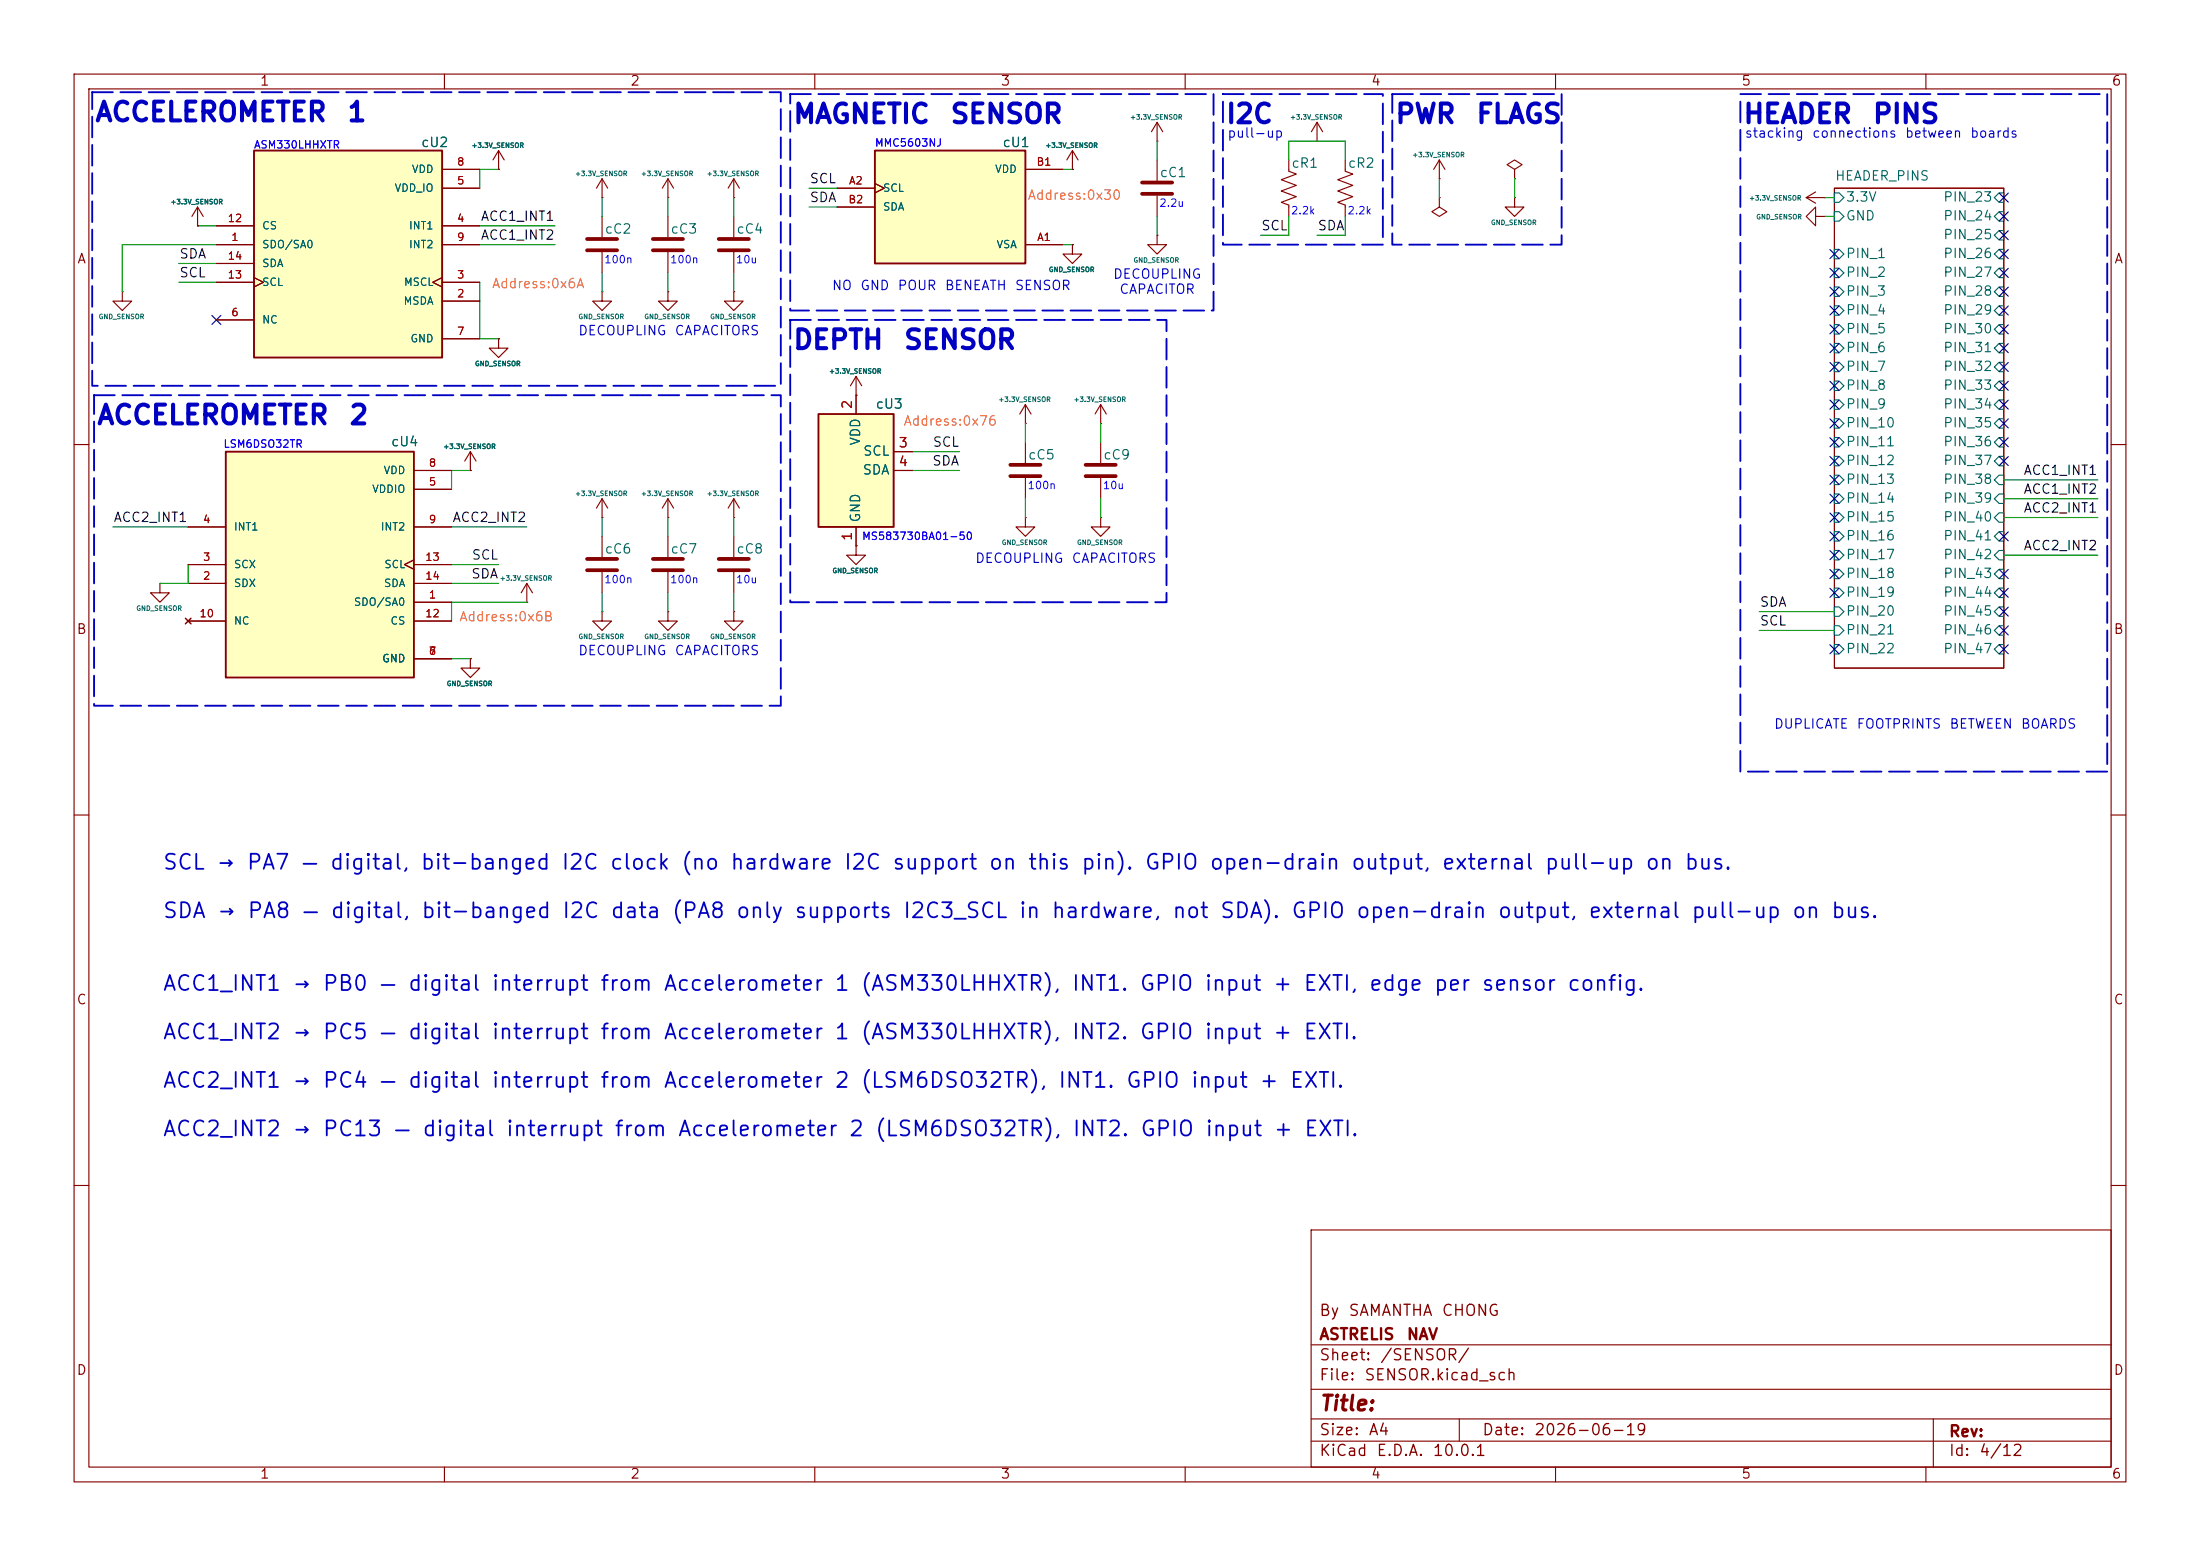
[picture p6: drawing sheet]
<svg xmlns="http://www.w3.org/2000/svg" width="297mm" height="210mm" viewBox="0 0 297 210" stroke-linecap="round" stroke-linejoin="round" font-family="sans-serif">
<g fill="none" stroke="#840000" stroke-width=".15">
<path d="M10 10h277v190h-277zM12 12h273v186h-273zM60 10v2M110 10v2M160 10v2M210 10v2M260 10v2M16.5 39.4v1.2h1.3l-1.3 1.3-1.3-1.3h1.3M16.5 39.4h.1M26.7 30.5h.1M26.7 27.9l-.8 1.3M26.7 27.9l.7 1.3"/>
<path d="M26.7 27.9v2.6M67.3 22.9h.1M67.3 20.3l-.8 1.3M67.3 20.3l.8 1.3M67.3 20.3v2.6M81.3 26.7h.1M81.3 39.4v1.2h1.2l-1.2 1.3-1.3-1.3h1.3M81.3 39.4h.1M81.3 24.1v2.6M81.3 29.2v2.8M81.3 34v2.8M81.3 24.1l-.8 1.3"/>
<path d="M81.3 24.1l.7 1.3M90.2 39.4v1.2h1.2l-1.2 1.3-1.3-1.3h1.3M90.2 39.4h.1M90.2 26.7h.1M90.2 24.1v2.6M90.2 24.1l-.8 1.3M90.2 24.1l.7 1.3M99.1 39.4v1.2h1.2l-1.2 1.3-1.3-1.3h1.3M99.1 39.4h.1M99.1 26.7h.1M99.1 24.1l-.8 1.3M99.1 24.1l.7 1.3"/>
<path d="M99.1 24.1v2.6M99.1 29.2v2.8M99.1 34v2.8M194.3 24.1h.1M194.3 26.7v1.2l1 .7-1 .6-1-.6 1-.7M194.3 26.7h.1M194.3 21.6l-.8 1.3M194.3 21.6l.8 1.3M194.3 21.6v2.5M247.6 25.4h22.9v64.8h-22.9zM67.3 45.7v1.3h1.3l-1.3 1.3-1.3-1.3h1.3M67.3 45.7h.1"/>
<path d="M10 60h2M90.2 72.4v2.8M90.2 77.2v2.8M285 60h2M10 110h2M285 110h2M10 160h2M177 166h108v32h-108zM285 160h2M60 198v2M110 198v2M160 198v2"/>
<path d="M177 194.5h108M177 191.5h108M177 187.5h108M177 181.5h108M197 191.5v3M210 198v2M260 198v2M261 191.5v6.5"/>
</g>
<g fill="none" stroke="#006464" stroke-width=".15">
<path d="M247.6 26h.7l.6 .7-.6 .6h-.7zM247.6 28.6h.7l.6 .6-.6 .6h-.7zM247.6 33.7h.7l.6 .6-.6 .6h-.7zM247.6 36.2h.7l.6 .6-.6 .7h-.7zM247.6 38.7h.7l.6 .7-.6 .6h-.7zM269.2 29.2l.7-.6h.6v1.2h-.6zM269.2 31.8l.7-.7h.6v1.3h-.6zM269.2 34.3l.7-.6h.6v1.2h-.6zM269.2 36.8l.7-.6h.6v1.3h-.6zM269.9 26h.6v1.3h-.6l-.7-.6zM269.9 38.7h.6v1.3h-.6l-.7-.6zM247.6 41.3h.7l.6 .6-.6 .6h-.7z"/>
<path d="M247.6 43.8h.7l.6 .7-.6 .6h-.7zM247.6 46.4h.7l.6 .6-.6 .6h-.7zM247.6 48.9h.7l.6 .6-.6 .7h-.7zM247.6 51.4h.7l.6 .7-.6 .6h-.7zM247.6 54h.7l.6 .6-.6 .6h-.7zM247.6 56.5h.7l.6 .7-.6 .6h-.7zM247.6 59.1h.7l.6 .6-.6 .6h-.7zM269.2 41.9l.7-.6h.6v1.2h-.6zM269.2 44.5l.7-.7h.6v1.3h-.6zM269.2 47l.7-.6h.6v1.2h-.6zM269.2 54.6l.7-.6h.6v1.2h-.6zM269.2 57.2l.7-.7h.6v1.3h-.6z"/>
<path d="M269.2 59.7l.7-.6h.6v1.2h-.6zM269.9 48.9h.6v1.3h-.6l-.7-.7zM269.9 51.4h.6v1.3h-.6l-.7-.6zM247.6 61.6h.7l.6 .6-.6 .7h-.7zM247.6 64.1h.7l.6 .7-.6 .6h-.7zM247.6 66.7h.7l.6 .6-.6 .6h-.7zM247.6 69.2h.7l.6 .7-.6 .6h-.7zM247.6 71.8h.7l.6 .6-.6 .6h-.7zM247.6 74.3h.7l.6 .6-.6 .7h-.7zM247.6 76.8h.7l.6 .7-.6 .6h-.7zM247.6 79.4h.7l.6 .6-.6 .6h-.7zM269.2 64.8l.7-.7h.6v1.3h-.6z"/>
<path d="M269.2 67.3l.7-.6h.6v1.2h-.6zM269.2 69.9l.7-.7h.6v1.3h-.6zM269.2 77.5l.7-.7h.6v1.3h-.6zM269.9 61.6h.6v1.3h-.6l-.7-.7zM269.9 71.8h.6v1.2h-.6l-.7-.6zM269.9 74.3h.6v1.3h-.6l-.7-.7zM247.6 81.9h.7l.6 .7-.6 .6h-.7zM247.6 84.5h.7l.6 .6-.6 .6h-.7zM247.6 87h.7l.6 .6-.6 .7h-.7zM269.2 80l.7-.6h.6v1.2h-.6zM269.2 82.6l.7-.7h.6v1.3h-.6zM269.2 87.6l.7-.6h.6v1.3h-.6z"/>
<path d="M269.9 84.5h.6v1.2h-.6l-.7-.6z"/>
</g>
<path d="M79.2 33.8h4.1M79.2 32.3h4.1M97 33.8h4.1M97 32.3h4.1M88.1 77h4.1M88.1 75.4h4.1" fill="none" stroke="#840000" stroke-width=".51"/>
<path d="M34.3 20.3h25.4v28h-25.4z" fill="#ffffc2"/>
<path d="M34.3 20.3h25.4v28h-25.4z" fill="none" stroke="#840000" stroke-width=".25"/>
<g fill="none" stroke="#840000" stroke-width=".15">
<path d="M29.2 38.1h5.1M29.2 30.5h5.1M29.2 33h5.1M29.2 35.6h5.1M34.3 37.5l1.3 .6-1.3 .6M59.7 37.5l-1.3 .6 1.3 .6M59.7 38.1h5.1M59.7 30.5h5.1M59.7 25.4h5.1M59.7 22.9h5.1M59.7 33h5.1M144.8 33v1.3h1.2l-1.2 1.3-1.3-1.3h1.3"/>
<path d="M144.8 33h.1M144.8 22.9h.1M144.8 20.3l-.8 1.3M144.8 20.3l.7 1.3M144.8 20.3v2.6M156.2 31.8v1.2h1.3l-1.3 1.3-1.3-1.3h1.3M156.2 31.8h.1M156.2 21.6v2.8M156.2 26.4v2.8M204.5 26.7v1.2h1.2l-1.2 1.3-1.3-1.3h1.3M204.5 26.7h.1M29.2 43.2h5.1"/>
<path d="M59.7 45.7h5.1M59.7 40.6h5.1M138.4 59.7v2.8M115.6 73.7v1.2h1.2l-1.2 1.3-1.3-1.3h1.3M115.6 73.7h.1M138.4 64.5v2.8"/>
</g>
<path d="M154.2 26.2h4M154.2 24.6h4M136.4 64.3h4.1M136.4 62.7h4.1" fill="none" stroke="#840000" stroke-width=".51"/>
<path d="M118.1 20.3h20.3v15.3h-20.3z" fill="#ffffc2"/>
<path d="M118.1 20.3h20.3v15.3h-20.3z" fill="none" stroke="#840000" stroke-width=".25"/>
<g fill="none" stroke="#840000" stroke-width=".15">
<path d="M156.2 19.1h.1M156.2 16.5l-.8 1.3M156.2 16.5l.8 1.3M156.2 16.5v2.6M177.8 19.1h.1M177.8 16.5l-.8 1.3M177.8 16.5l.8 1.3M177.8 16.5v2.6M90.2 29.2v2.8M90.2 34v2.8M113 25.4h5.1M113 27.9h5.1"/>
<path d="M118.1 24.8l1.3 .6-1.3 .6M138.4 33h5.1M138.4 22.9h5.1M174 21.6v1.5l1 .4-2 .8 2 .7-2 .8 2 .7-2 .8 1 .4v1.5M181.6 21.6v1.5l1 .4-2 .8 2 .7-2 .8 2 .7-2 .8 1 .4v1.5M204.5 22.9l1-.7-1-.6-1 .6 1 .7v1.2M204.5 24.1h.1M138.4 57.2h.1M138.4 54.6l-.7 1.3M138.4 54.6l.8 1.3M138.4 54.6v2.6M148.6 57.2h.1"/>
<path d="M148.6 54.6l-.8 1.3M148.6 54.6l.8 1.3M148.6 54.6v2.6M148.6 59.7v2.8M81.3 69.9h.1M81.3 67.3l-.8 1.3M81.3 67.3l.7 1.3M81.3 67.3v2.6M81.3 72.4v2.8M81.3 77.2v2.8M90.2 69.9h.1M90.2 67.3v2.6"/>
<path d="M90.2 67.3l-.8 1.3M90.2 67.3l.7 1.3M99.1 72.4v2.8M99.1 77.2v2.8M138.4 69.9v1.2h1.3l-1.3 1.3-1.2-1.3h1.2M138.4 69.9h.1M148.6 69.9v1.2h1.3l-1.3 1.3-1.3-1.3h1.3M148.6 69.9h.1M148.6 64.5v2.8"/>
</g>
<path d="M88.1 33.8h4.1M88.1 32.3h4.1M79.2 77h4.1M79.2 75.4h4.1M97 77h4.1M97 75.4h4.1M146.6 64.3h4M146.6 62.7h4" fill="none" stroke="#840000" stroke-width=".51"/>
<path d="M110.5 55.9h10.1v15.2h-10.1z" fill="#ffffc2"/>
<path d="M110.5 55.9h10.1v15.2h-10.1z" fill="none" stroke="#840000" stroke-width=".25"/>
<g fill="none" stroke="#840000" stroke-width=".15">
<path d="M115.6 53.3h.1M115.6 50.8v5.1M115.6 50.8l-.8 1.3M115.6 50.8l.7 1.3M21.6 78.7v1.3h1.3l-1.3 1.3-1.3-1.3h1.3M21.6 78.7h.1M63.5 63.5h.1M63.5 61l-.8 1.2M63.5 61l.8 1.2M63.5 61v2.5M71.1 78.7l-.7 1.3M71.1 78.7l.8 1.3"/>
<path d="M71.1 78.7v2.6M99.1 69.9h.1M99.1 67.3l-.8 1.3M99.1 67.3l.7 1.3M99.1 67.3v2.6M115.6 71.1v2.6M120.6 61h2.6M120.6 63.5h2.6M63.5 88.9v1.3h1.3l-1.3 1.2-1.3-1.2h1.3M63.5 88.9h.1M71.1 81.3h.1"/>
</g>
<path d="M30.5 61h25.4v30.4h-25.4z" fill="#ffffc2"/>
<path d="M30.5 61h25.4v30.4h-25.4z" fill="none" stroke="#840000" stroke-width=".25"/>
<g fill="none" stroke="#840000" stroke-width=".15">
<path d="M26.7 30.5h.1M29.2 33h5.1M29.2 38.1h5.1M29.2 30.5h5.1M29.2 35.6h5.1M34.3 37.5l1.3 .6-1.3 .6M59.7 37.5l-1.3 .6 1.3 .6M59.7 33h5.1M59.7 25.4h5.1M59.7 22.9h5.1M59.7 38.1h5.1M59.7 30.5h5.1"/>
<path d="M67.3 22.9h.1M113 25.4h5.1M113 27.9h5.1M118.1 24.8l1.3 .6-1.3 .6M138.4 33h5.1M138.4 22.9h5.1M144.8 22.9h.1M144.8 33h.1M243.8 26.7l1.3 .7M243.8 26.7h2.6M245.1 29.2v-1.3l-1.3 1.3 1.3 1.3v-1.3h1.3M245.1 25.9l-1.3 .8"/>
<path d="M246.4 29.2h.1M246.4 26.7h.1M29.2 43.2h5.1M59.7 45.7h5.1M59.7 40.6h5.1M67.3 45.7h.1M115.6 53.3h.1M115.6 53.3v2.6M25.4 78.7h5.1M25.4 76.2h5.1M25.4 71.1h5.1M55.9 75.6l-1.3 .6 1.3 .6"/>
<path d="M55.9 78.7h5.1M55.9 76.2h5.1M55.9 66h5.1M55.9 63.5h5.1M55.9 71.1h5.1M63.5 63.5h.1M115.6 73.7h.1M115.6 71.1v2.6M120.6 63.5h2.6M120.6 61h2.6M25 83.4l.8 .8M25.4 83.8h5.1"/>
<path d="M25.8 83.4l-.8 .8M55.9 88.9h5.1M55.9 83.8h5.1M55.9 81.3h5.1M63.5 88.9h.1M81.3 82.6v1.2h1.2l-1.2 1.3-1.3-1.3h1.3M81.3 82.6h.1M90.2 82.6v1.2h1.2l-1.2 1.3-1.3-1.3h1.3M90.2 82.6h.1M99.1 82.6v1.2h1.2l-1.2 1.3-1.3-1.3h1.3M99.1 82.6h.1"/>
</g>
<g fill="none" stroke="#009600" stroke-width=".15">
<path d="M156.2 19.1v2.5M24.1 38.1h5.1M24.1 35.6h5.1M26.7 30.5h2.5M29.2 33h-12.7v6.4M64.8 38.1v7.6h2.5M64.8 30.5h10.1M64.8 33h10.1M67.3 22.9h-2.5v2.5M81.3 26.7v2.5M81.3 36.8v2.6M90.2 26.7v2.5"/>
<path d="M90.2 36.8v2.6M99.1 26.7v2.5M99.1 36.8v2.6M109.2 25.4h3.8M109.2 27.9h3.8M143.5 22.9h1.3M143.5 33h1.3M156.2 29.2v2.6M174 21.6v-2.5h7.6v2.5M174 29.2v2.6h-3.8M181.6 29.2v2.6h-3.8M194.3 24.1v2.6"/>
<path d="M204.5 24.1v2.6M246.4 26.7h1.2M246.4 29.2h1.2M138.4 57.2v2.5M148.6 57.2v2.5M15.2 71.1h10.2M25.4 76.2v2.5h-3.8M61 76.2h6.3M61 78.7h6.3M61 71.1h10.1M63.5 63.5h-2.5v2.5M81.3 69.9v2.5"/>
<path d="M90.2 69.9v2.5M99.1 69.9v2.5M123.2 63.5h6.3M123.2 61h6.3M138.4 67.3v2.6M148.6 67.3v2.6M270.5 64.8h12.7M270.5 69.9h12.7M270.5 74.9h12.7M270.5 67.3h12.7M61 88.9h2.5M71.1 81.3h-10.1v2.5"/>
<path d="M81.3 80v2.6M90.2 80v2.6M99.1 80v2.6M237.5 82.6h10.1M237.5 85.1h10.1"/>
</g>
<g fill="none" stroke="#000084" stroke-width=".15">
<path d="M247 36.2l1.3 1.2M247 38.8l1.3 1.2M247 33.7l1.3 1.2M248.3 36.2l-1.3 1.2M248.3 38.8l-1.3 1.2M248.3 33.7l-1.3 1.2M269.9 33.7l1.2 1.2M269.9 26.1l1.2 1.2M269.9 31.1l1.2 1.3M269.9 38.8l1.2 1.2M269.9 36.2l1.2 1.2M269.9 28.6l1.2 1.2"/>
<path d="M271.1 33.7l-1.2 1.2M271.1 26.1l-1.2 1.2M271.1 31.1l-1.2 1.3M271.1 38.8l-1.2 1.2M271.1 36.2l-1.2 1.2M271.1 28.6l-1.2 1.2M28.6 42.6l1.2 1.2M29.8 42.6l-1.2 1.2M247 43.8l1.3 1.3M247 51.5l1.3 1.2M247 46.4l1.3 1.2M247 48.9l1.3 1.2"/>
<path d="M247 54l1.3 1.2M247 56.5l1.3 1.3M247 59.1l1.3 1.2M247 41.3l1.3 1.2M248.3 43.8l-1.3 1.3M248.3 56.5l-1.3 1.3M248.3 48.9l-1.3 1.2M248.3 59.1l-1.3 1.2M248.3 51.5l-1.3 1.2M248.3 46.4l-1.3 1.2M248.3 54l-1.3 1.2M248.3 41.3l-1.3 1.2"/>
<path d="M269.9 46.4l1.2 1.2M269.9 43.8l1.2 1.3M269.9 54l1.2 1.2M269.9 56.5l1.2 1.3M269.9 51.5l1.2 1.2M269.9 48.9l1.2 1.2M269.9 41.3l1.2 1.2M269.9 59.1l1.2 1.2M271.1 46.4l-1.2 1.2M271.1 43.8l-1.2 1.3M271.1 51.5l-1.2 1.2M271.1 56.5l-1.2 1.3"/>
<path d="M271.1 54l-1.2 1.2M271.1 48.9l-1.2 1.2M271.1 41.3l-1.2 1.2M271.1 59.1l-1.2 1.2M247 74.3l1.3 1.2M247 69.2l1.3 1.3M247 79.4l1.3 1.2M247 76.9l1.3 1.2M247 66.7l1.3 1.2M247 71.8l1.3 1.2M247 61.6l1.3 1.2M247 64.2l1.3 1.2"/>
<path d="M248.3 69.2l-1.3 1.3M248.3 66.7l-1.3 1.2M248.3 74.3l-1.3 1.2M248.3 79.4l-1.3 1.2M248.3 76.9l-1.3 1.2M248.3 61.6l-1.3 1.2M248.3 71.8l-1.3 1.2M248.3 64.2l-1.3 1.2M269.9 79.4l1.2 1.2M269.9 71.8l1.2 1.2M269.9 61.6l1.2 1.2M269.9 76.9l1.2 1.2"/>
<path d="M271.1 79.4l-1.2 1.2M271.1 71.8l-1.2 1.2M271.1 61.6l-1.2 1.2M271.1 76.9l-1.2 1.2M247 87l1.3 1.2M248.3 87l-1.3 1.2M269.9 84.5l1.2 1.2M269.9 81.9l1.2 1.3M269.9 87l1.2 1.2M271.1 84.5l-1.2 1.2M271.1 81.9l-1.2 1.3M271.1 87l-1.2 1.2"/>
</g>
<path d="M12.4 12.4h93v39.7h-93zM106.7 12.7h57.1v29.2h-57.1zM165.1 12.7h21.6v20.3h-21.6zM188 12.7h22.8v20.3h-22.8zM234.9 12.7h49.6v91.4h-49.6zM12.7 53.3h92.7v42h-92.7zM106.7 43.2h50.8v38.1h-50.8z" fill="none" stroke="#0000c2" stroke-width=".25" stroke-dasharray="2.8 1"/>
<g font-size="2.5" fill="#0000c2">
<text x="12.7" y="17">ACCELEROMETER</text>
<text x="46.7" y="17">1</text>
<text x="106.9" y="17.3">MAGNETIC</text>
<text x="128.1" y="17.3">SENSOR</text>
<text x="165.4" y="17.3">I2C</text>
<text x="188.2" y="17.3">PWR</text>
<text x="199.1" y="17.3">FLAGS</text>
<text x="235.2" y="17.3">HEADER</text>
<text x="252.7" y="17.3">PINS</text>
<text x="106.9" y="47.8">DEPTH</text>
<text x="121.9" y="47.8">SENSOR</text>
<text x="13" y="57.9">ACCELEROMETER</text>
<text x="47" y="57.9">2</text>
</g>
<g font-size="2" fill="#0000c2">
<text x="21.8" y="117.9">SCL → PA7 — digital, bit-banged I2C clock (no hardware I2C support on this pin). GPIO open-drain output, external pull-up on bus.</text>
<text x="21.8" y="124.4">SDA → PA8 — digital, bit-banged I2C data (PA8 only supports I2C3_SCL in hardware, not SDA). GPIO open-drain output, external pull-up on bus.</text>
<text x="21.8" y="134.2">ACC1_INT1 → PB0 — digital interrupt from Accelerometer 1 (ASM330LHHXTR), INT1. GPIO input + EXTI, edge per sensor config.</text>
<text x="21.8" y="140.8">ACC1_INT2 → PC5 — digital interrupt from Accelerometer 1 (ASM330LHHXTR), INT2. GPIO input + EXTI.</text>
<text x="21.8" y="147.3">ACC2_INT1 → PC4 — digital interrupt from Accelerometer 2 (LSM6DSO32TR), INT1. GPIO input + EXTI.</text>
<text x="21.8" y="153.9">ACC2_INT2 → PC13 — digital interrupt from Accelerometer 2 (LSM6DSO32TR), INT2. GPIO input + EXTI.</text>
</g>
<text font-size="2" fill="#840000" x="178" y="190.9">Title:</text>
<g font-size="1.5" fill="#840000">
<text x="178" y="178">By</text>
<text x="181.9" y="178">SAMANTHA</text>
<text x="194.5" y="178">CHONG</text>
<text x="178" y="184">Sheet:</text>
<text x="178" y="181.2">ASTRELIS</text>
<text x="186.2" y="184">/SENSOR/</text>
<text x="189.8" y="181.2">NAV</text>
<text x="178" y="186.7">File:</text>
<text x="184.1" y="186.7">SENSOR.kicad_sch</text>
<text x="178" y="196.9">KiCad</text>
<text x="178" y="194.1">Size:</text>
<text x="184.7" y="194.1">A4</text>
<text x="185.7" y="196.9">E.D.A.</text>
<text x="193.3" y="196.9">10.0.1</text>
<text x="200" y="194.1">Date:</text>
<text x="207" y="194.1">2026-06-19</text>
<text x="263" y="194.3">Rev:</text>
<text x="263" y="196.9">Id:</text>
<text x="267.1" y="196.9">4/12</text>
</g>
<g font-size="1.3" fill="#840000">
<text x="35" y="11.9">1</text>
<text x="85" y="11.9">2</text>
<text x="135" y="11.9">3</text>
<text x="185" y="11.9">4</text>
<text x="235" y="11.9">5</text>
<text x="285" y="11.9">6</text>
<text x="10.3" y="35.9">A</text>
<text x="285.3" y="35.9">A</text>
<text x="10.3" y="85.9">B</text>
<text x="285.3" y="85.9">B</text>
<text x="10.3" y="135.9">C</text>
<text x="285.3" y="135.9">C</text>
<text x="10.3" y="185.9">D</text>
<text x="285.3" y="185.9">D</text>
<text x="35" y="199.9">1</text>
<text x="85" y="199.9">2</text>
<text x="135" y="199.9">3</text>
<text x="185" y="199.9">4</text>
<text x="235" y="199.9">5</text>
<text x="285" y="199.9">6</text>
</g>
<g font-size="1.3" fill="#006464">
<text x="56.8" y="20.2">cU2</text>
<text x="135.2" y="20.2">cU1</text>
<text x="174.3" y="23">cR1</text>
<text x="181.9" y="23">cR2</text>
<text x="156.5" y="24.2">cC1</text>
<text x="247.6" y="24.7">HEADER_PINS</text>
<text x="249.1" y="27.5">3.3V</text>
<text x="262.3" y="27.5">PIN_23</text>
<text x="81.5" y="31.9">cC2</text>
<text x="90.4" y="31.9">cC3</text>
<text x="99.3" y="31.9">cC4</text>
<text x="249.1" y="30.1">GND</text>
<text x="249.1" y="35.2">PIN_1</text>
<text x="262.3" y="30.1">PIN_24</text>
<text x="262.3" y="32.6">PIN_25</text>
<text x="262.3" y="35.2">PIN_26</text>
<text x="249.1" y="37.7">PIN_2</text>
<text x="249.1" y="40.2">PIN_3</text>
<text x="262.3" y="37.7">PIN_27</text>
<text x="262.3" y="40.2">PIN_28</text>
<text x="249.1" y="42.8">PIN_4</text>
<text x="249.1" y="45.3">PIN_5</text>
<text x="249.1" y="47.9">PIN_6</text>
<text x="262.3" y="42.8">PIN_29</text>
<text x="262.3" y="45.3">PIN_30</text>
<text x="262.3" y="47.9">PIN_31</text>
<text x="249.1" y="50.4">PIN_7</text>
<text x="249.1" y="52.9">PIN_8</text>
<text x="262.3" y="50.4">PIN_32</text>
<text x="262.3" y="52.9">PIN_33</text>
<text x="118.1" y="55.5">cU3</text>
<text x="249.1" y="55.5">PIN_9</text>
<text x="249.1" y="58">PIN_10</text>
<text x="262.3" y="55.5">PIN_34</text>
<text x="262.3" y="58">PIN_35</text>
<text x="52.7" y="60.6">cU4</text>
<text x="116.4" y="64.4">SDA</text>
<text x="116.4" y="61.8">SCL</text>
<text x="116.4" y="60.2" transform="rotate(-90 116.4 60.2)">VDD</text>
<text x="138.7" y="62.3">cC5</text>
<text x="148.9" y="62.3">cC9</text>
<text x="249.1" y="60.6">PIN_11</text>
<text x="249.1" y="63.1">PIN_12</text>
<text x="249.1" y="65.6">PIN_13</text>
<text x="262.3" y="60.6">PIN_36</text>
<text x="262.3" y="63.1">PIN_37</text>
<text x="262.3" y="65.6">PIN_38</text>
<text x="116.4" y="70.6" transform="rotate(-90 116.4 70.6)">GND</text>
<text x="249.1" y="68.2">PIN_14</text>
<text x="249.1" y="70.7">PIN_15</text>
<text x="262.3" y="68.2">PIN_39</text>
<text x="262.3" y="70.7">PIN_40</text>
<text x="81.5" y="75">cC6</text>
<text x="90.4" y="75">cC7</text>
<text x="99.3" y="75">cC8</text>
<text x="249.1" y="73.3">PIN_16</text>
<text x="249.1" y="75.8">PIN_17</text>
<text x="262.3" y="73.3">PIN_41</text>
<text x="262.3" y="75.8">PIN_42</text>
<text x="249.1" y="78.3">PIN_18</text>
<text x="249.1" y="80.9">PIN_19</text>
<text x="249.1" y="83.4">PIN_20</text>
<text x="262.3" y="78.3">PIN_43</text>
<text x="262.3" y="80.9">PIN_44</text>
<text x="262.3" y="83.4">PIN_45</text>
<text x="249.1" y="86">PIN_21</text>
<text x="249.1" y="88.5">PIN_22</text>
<text x="262.3" y="86">PIN_46</text>
<text x="262.3" y="88.5">PIN_47</text>
</g>
<g font-size="1.3" fill="#0000c2">
<text x="165.6" y="18.9">pull-up</text>
<text x="235.5" y="18.9">stacking</text>
<text x="244.6" y="18.9">connections</text>
<text x="257.1" y="18.9">between</text>
<text x="265.9" y="18.9">boards</text>
<text x="112.2" y="39.5">NO</text>
<text x="116.1" y="39.5">GND</text>
<text x="121.1" y="39.5">POUR</text>
<text x="127.5" y="39.5">BENEATH</text>
<text x="136.9" y="39.5">SENSOR</text>
<text x="150.2" y="37.9">DECOUPLING</text>
<text x="151" y="40">CAPACITOR</text>
<text x="78" y="45.6">DECOUPLING</text>
<text x="91" y="45.6">CAPACITORS</text>
<text x="131.6" y="76.3">DECOUPLING</text>
<text x="144.6" y="76.3">CAPACITORS</text>
<text x="78" y="88.8">DECOUPLING</text>
<text x="91" y="88.8">CAPACITORS</text>
<text x="239.4" y="98.7">DUPLICATE</text>
<text x="250.6" y="98.7">FOOTPRINTS</text>
<text x="263.1" y="98.7">BETWEEN</text>
<text x="272.7" y="98.7">BOARDS</text>
</g>
<g font-size="1.3" fill="#0f0f0f">
<text x="109.2" y="25.1">SCL</text>
<text x="109.2" y="27.6">SDA</text>
<text x="24.1" y="35.2">SDA</text>
<text x="64.8" y="30.1">ACC1_INT1</text>
<text x="64.8" y="32.7">ACC1_INT2</text>
<text x="170.2" y="31.4">SCL</text>
<text x="177.8" y="31.4">SDA</text>
<text x="24.1" y="37.8">SCL</text>
<text x="125.8" y="63.2">SDA</text>
<text x="125.8" y="60.6">SCL</text>
<text x="273.1" y="64.4">ACC1_INT1</text>
<text x="15.2" y="70.8">ACC2_INT1</text>
<text x="61" y="70.8">ACC2_INT2</text>
<text x="273.1" y="69.5">ACC2_INT1</text>
<text x="273.1" y="67">ACC1_INT2</text>
<text x="63.6" y="75.9">SCL</text>
<text x="273.1" y="74.6">ACC2_INT2</text>
<text x="63.5" y="78.4">SDA</text>
<text x="237.5" y="82.2">SDA</text>
<text x="237.5" y="84.7">SCL</text>
</g>
<g font-size="1.3" fill="#ff6a2c">
<text x="138.6" y="27.3">Address:0x30</text>
<text x="66.3" y="39.2">Address:0x6A</text>
<text x="121.9" y="57.8">Address:0x76</text>
<text x="61.9" y="84.2">Address:0x6B</text>
</g>
<g font-size="1.3" fill="#a90000">
<text x="115.3" y="55.3" transform="rotate(-90 115.3 55.3)">2</text>
<text x="121.2" y="60.7">3</text>
<text x="121.2" y="63.2">4</text>
<text x="115.3" y="73.1" transform="rotate(-90 115.3 73.1)">1</text>
</g>
<g font-size="1" fill="#1600ff">
<text x="34.2" y="20.3">ASM330LHHXTR</text>
<text x="118" y="20">MMC5603NJ</text>
<text x="156.4" y="28.2">2.2u</text>
<text x="174.2" y="29.2">2.2k</text>
<text x="181.8" y="29.2">2.2k</text>
<text x="81.5" y="35.8">100n</text>
<text x="90.4" y="35.8">100n</text>
<text x="99.3" y="35.8">10u</text>
<text x="30.1" y="60.7">LSM6DSO32TR</text>
<text x="138.6" y="66.3">100n</text>
<text x="148.8" y="66.3">10u</text>
<text x="116.3" y="73.1">MS583730BA01-50</text>
<text x="81.5" y="79">100n</text>
<text x="90.4" y="79">100n</text>
<text x="99.3" y="79">10u</text>
</g>
<g font-size="1" fill="#006464">
<text x="55.5" y="23.6">VDD</text>
<text x="134.3" y="23.6">VDD</text>
<text x="53.2" y="26.1">VDD_IO</text>
<text x="119.1" y="26.1">SCL</text>
<text x="119.1" y="28.7">SDA</text>
<text x="35.3" y="31.2">CS</text>
<text x="35.3" y="33.8">SDO/SA0</text>
<text x="55.1" y="31.2">INT1</text>
<text x="55.1" y="33.8">INT2</text>
<text x="134.5" y="33.8">VSA</text>
<text x="35.3" y="38.8">SCL</text>
<text x="35.3" y="36.3">SDA</text>
<text x="54.4" y="41.4">MSDA</text>
<text x="54.5" y="38.8">MSCL</text>
<text x="35.3" y="43.9">NC</text>
<text x="55.3" y="46.5">GND</text>
<text x="51.7" y="64.2">VDD</text>
<text x="31.5" y="71.9">INT1</text>
<text x="50.2" y="66.8">VDDIO</text>
<text x="51.3" y="71.9">INT2</text>
<text x="31.5" y="76.9">SCX</text>
<text x="51.8" y="76.9">SCL</text>
<text x="31.5" y="79.5">SDX</text>
<text x="47.7" y="82">SDO/SA0</text>
<text x="51.8" y="79.5">SDA</text>
<text x="31.5" y="84.6">NC</text>
<text x="51.5" y="89.6">GND</text>
<text x="52.6" y="84.6">CS</text>
</g>
<g font-size="1" fill="#a90000">
<text x="61.6" y="22.6">8</text>
<text x="139.9" y="22.6">B1</text>
<text x="61.6" y="25.1">5</text>
<text x="114.5" y="27.7">B2</text>
<text x="114.5" y="25.1">A2</text>
<text x="30.7" y="30.2">12</text>
<text x="30.7" y="35.3">14</text>
<text x="31.1" y="32.8">1</text>
<text x="61.6" y="30.2">4</text>
<text x="61.6" y="32.8">9</text>
<text x="139.9" y="32.8">A1</text>
<text x="30.7" y="37.8">13</text>
<text x="61.6" y="37.8">3</text>
<text x="61.6" y="40.4">2</text>
<text x="31.1" y="42.9">6</text>
<text x="61.6" y="45.5">7</text>
<text x="57.8" y="65.8">5</text>
<text x="57.8" y="63.2">8</text>
<text x="27.3" y="70.9">4</text>
<text x="57.8" y="70.9">9</text>
<text x="27.3" y="75.9">3</text>
<text x="57.3" y="75.9">13</text>
<text x="26.8" y="83.6">10</text>
<text x="27.3" y="78.5">2</text>
<text x="57.3" y="83.6">12</text>
<text x="57.3" y="78.5">14</text>
<text x="57.8" y="81">1</text>
<text x="57.8" y="88.6">6</text>
<text x="57.8" y="88.6">7</text>
</g>
<g font-size=".6" fill="#006464">
<text x="152.5" y="16.3">+3.3V_SENSOR</text>
<text x="174.1" y="16.3">+3.3V_SENSOR</text>
<text x="63.6" y="20.1">+3.3V_SENSOR</text>
<text x="77.6" y="23.9">+3.3V_SENSOR</text>
<text x="86.5" y="23.9">+3.3V_SENSOR</text>
<text x="95.4" y="23.9">+3.3V_SENSOR</text>
<text x="141.1" y="20.1">+3.3V_SENSOR</text>
<text x="190.6" y="21.4">+3.3V_SENSOR</text>
<text x="23" y="27.7">+3.3V_SENSOR</text>
<text x="236.1" y="27.2">+3.3V_SENSOR</text>
<text x="237" y="29.8">GND_SENSOR</text>
<text x="153" y="35.6">GND_SENSOR</text>
<text x="201.2" y="30.5">GND_SENSOR</text>
<text x="141.5" y="36.9">GND_SENSOR</text>
<text x="13.3" y="43.2">GND_SENSOR</text>
<text x="78" y="43.2">GND_SENSOR</text>
<text x="86.9" y="43.2">GND_SENSOR</text>
<text x="95.8" y="43.2">GND_SENSOR</text>
<text x="64.1" y="49.6">GND_SENSOR</text>
<text x="111.9" y="50.6">+3.3V_SENSOR</text>
<text x="134.7" y="54.4">+3.3V_SENSOR</text>
<text x="144.9" y="54.4">+3.3V_SENSOR</text>
<text x="59.8" y="60.7">+3.3V_SENSOR</text>
<text x="77.6" y="67.1">+3.3V_SENSOR</text>
<text x="86.5" y="67.1">+3.3V_SENSOR</text>
<text x="95.4" y="67.1">+3.3V_SENSOR</text>
<text x="112.3" y="77.5">GND_SENSOR</text>
<text x="135.2" y="73.7">GND_SENSOR</text>
<text x="145.3" y="73.7">GND_SENSOR</text>
<text x="18.3" y="82.6">GND_SENSOR</text>
<text x="67.4" y="78.5">+3.3V_SENSOR</text>
<text x="78" y="86.4">GND_SENSOR</text>
<text x="86.9" y="86.4">GND_SENSOR</text>
<text x="95.8" y="86.4">GND_SENSOR</text>
<text x="60.3" y="92.7">GND_SENSOR</text>
</g>
</svg>
